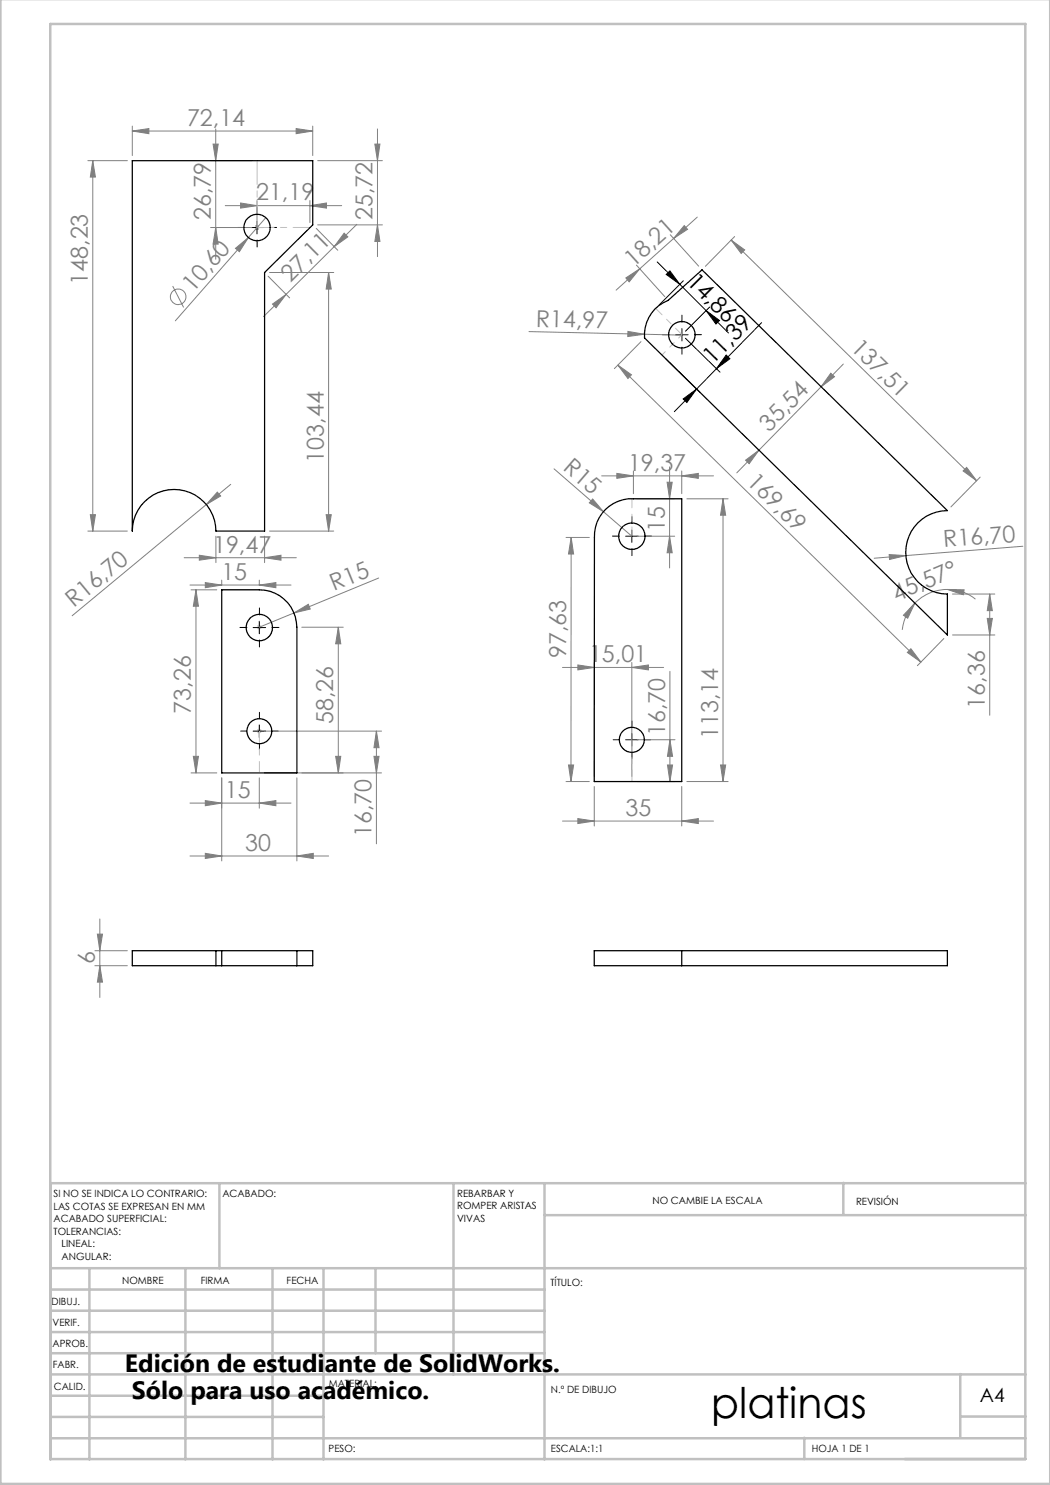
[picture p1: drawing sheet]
<svg xmlns="http://www.w3.org/2000/svg" width="210mm" height="297mm" viewBox="0 0 210 297" stroke-linecap="round" stroke-linejoin="round" font-family="sans-serif">
<g fill="none" stroke="#808080" stroke-width=".2">
<path d="M17.6 32.1h7.9M18.6 32.1v74.1M18.6 32.1l.5 3.3h-1zM26.5 26.2l3.3-.5v1zM26.5 25.2v5.9M26.5 26.2h36M42.1 32.1h8.3M42.6 28.8h1l-.5 3.3zM43.1 25.8v26.1M59.2 25.7l3.3 .5-3.3 .5zM62.5 25.2v5.9M63.5 32.1h13"/>
<path d="M75 28.8h1l-.5 3.3zM75.5 25.8v25.5M34.5 57.2l2.2 4.3M42.1 45.5h8.3M43.1 45.5l.5 3.3h-1zM45 41.1h23.3M47.1 49.7l2.6-2.2-1.8 2.8zM48.1 40.6l3.3 .5-3.3 .5zM49.7 47.5l-14.6 16.7M51.4 40.1v4.4M53.2 43.5l-3.5 4M53.6 55.2l4.3 4.4"/>
<path d="M53.9 54.5h12.8M57.2 58.9l-4.5 4.4M62 41.1l3.3-.5v1zM62 40.1v4.4M63.3 45.7l4.3 4.4M63.5 45h13M65.7 54.5l.6 3.3h-1.1zM65.7 54.5v51.7M66.9 49.3l-9.7 9.6M68.8 46.6l.8 .8-2.7 1.9zM71.4 44.9l-4.5 4.4M75.5 45l.5 3.3h-1z"/>
<path d="M125.2 55.6l2.8-1.8-2.2 2.6zM127.3 53l5.7 6.3M128 53.8l-4.8 4.2M134.1 47l5.6 6.2M134.7 47.7l-6.7 6.1M136.8 45.1l.7 .8-2.8 1.8zM139.5 43.4l-4.8 4.3M146.2 48l49.1 48.2M146.2 48l2.7 2-.7 .7zM146.9 47.3l-5.8 6M54.5 60.8l2.7-1.9-2 2.7zM105.8 66.3l30.5 .7"/>
<path d="M123.6 73l2.7 2-.7 .7zM123.6 73l60.6 59.4M125.6 66.3l3.3 .5-3.3 .5zM128.2 68.3l-5.3 5.4M164.2 77.4l-12.4 12.6M166.2 74.6l.7 .7-2.7 2.1zM168.7 72.8l-4.5 4.6M43.5 98.4l.6 .8-2.9 1.7zM46.1 96.9l-4.9 4M110.8 93.8l9.9 8.5M118.5 99.8l2.2 2.5-2.8-1.7zM120.3 95.2h22.4"/>
<path d="M123.4 94.7l3.3 .5-3.3 .5zM126.7 94.2v4.5M127.4 99.7h7.5M133.4 96.4h1l-.5 3.3zM133.9 93.4v20.2M136.3 95.2l3.4-.5v1zM136.3 94.2v4.5M137.4 99.8h8.2M144.6 99.8l.5 3.2h-1zM144.6 99.8v56.5M149.1 92l2.7-2-2 2.7zM151.8 90l-4.4 4.6"/>
<path d="M192.6 94.2l.7-.7 2 2.7zM196 95.4l-5.8 6M17.6 106.2h7.9M18.1 102.9h1l-.5 3.3zM36.8 111.5h22.5M38 117h20.2M38.2 118h5.2M39.2 118v36.6M39.2 118l.5 3.2h-1zM39.9 111.1l3.3 .4-3.3 .5zM41.1 116.5l3.2 .5-3.2 .5zM41.2 100.9l-26.8 22.3"/>
<path d="M43.2 107.2v5.3M44.3 116v.9M51.9 117l3.3-.5v1zM51.9 116v.9M52.9 111.5l3.3-.4v.9zM52.9 107.2v5.3M53.9 106.2h12.8M65.2 102.9h1.1l-.6 3.3zM75.7 115.6l-16.9 7M113.2 107.5h4.7M114.2 107.5v48.8M114.2 107.5l.5 3.3h-1z"/>
<path d="M120.7 102.3l5.7 4.9M127.4 107.2h7.5M133.9 107.2l.5 3.4h-1zM177.8 110.9l3.4 .2-3.3 .8zM181.2 111.1l-6.4 .6M189.5 117.9l3.3 .1-.1 1zM189.5 117.9a9.1 9.1 0 0 0-6.5 2.7M189.5 117.9h.4a9.1 9.1 0 0 1 5.2 1.9M190.5 118.8h8.5M197.9 118.8v24.2M197.9 118.8l.6 3.3h-1.1zM204.6 109.3l-23.4 1.8"/>
<path d="M58.8 122.6l2.9-1.7 .4 .9zM58.8 122.6l-6.9 2.8M60.4 125.4h8.3M67.7 125.4l.5 3.4h-1.1zM67.7 125.4v29.2M112.5 133.5h20.2M115.6 133l3.3 .5-3.3 .5zM118.9 132.5v22.8M126.4 133.5l3.3-.5v1zM126.4 132.5v22.8M134 134.3v22M182.2 129.7l2 2.7-2.7-1.9z"/>
<path d="M183 120.6l-1.5 3-.8-.6zM183 120.6a9 9 0 0 0-2.6 5.4M188.8 127.7l-5.3 5.4M190.5 127h8.5M197.4 123.7h1.1l-.6 3.3zM38.2 154.6h5.2M38.7 151.3h1l-.5 3.3zM44.3 155.6v16.6M51.9 155.6v6M52.8 154.6h23.5M52.9 146.2h23.4M59.4 155.6v16.6"/>
<path d="M67.1 151.3h1.1l-.5 3.3zM74.8 151.3h1l-.5 3.3zM75.3 146.2l.5 3.3h-1zM75.3 146.2v22.6M113.2 156.3h4.7M113.7 153h1l-.5 3.3zM118.9 157.3v7.9M127.4 148h7.6M127.4 156.3h7.6M133.5 153h1l-.5 3.3zM134 148l.5 3.3h-1zM136.3 157.3v7.9"/>
<path d="M137.4 156.3h8.2M144.1 153h1l-.5 3.3zM38 160.6h20.2M38 171.2h27.7M41.1 160.1l3.2 .5-3.2 .5zM41.1 170.7l3.2 .5-3.2 .5zM51.9 160.6l3.3-.5v1zM59.4 171.2l3.3-.5v1zM112.5 164.2h30.2M115.6 163.7l3.3 .5-3.3 .5zM136.3 164.2l3.4-.5v1zM19 190.1h6.5"/>
<path d="M19 193.1h6.5M19.5 186.8h1l-.5 3.3zM20 183.8v15.7M20 193.1l.5 3.3h-1z"/>
<circle cx="35.6" cy="59.3" r="1.56"/>
</g>
<g fill="none" stroke="#000" stroke-width=".2">
<path d="M50.2 45.5h2.5M51.4 44.3v2.5M131.4 52.4l4.6 4.5M133.2 54.9l.8-.7 2 2.7zM136 56.9l5.2 5.2M136.7 56.2l-4.9 4.8M133.1 71.7l6.9 6.8M135.1 67h2.5M136.4 65.7v2.5M136.6 79.8l2.7-2-1.9 2.7zM137.1 67.7l6.9 6.7M139.3 77.8l-4.4 4.5"/>
<path d="M141.2 62.1l2.7 2-.7 .7zM141.2 62.1l4.5 4.5M141.9 61.4l-4.8 4.8M143.3 73.7l-4 4.1M145.2 71l.8 .8-2.7 1.9zM152.3 64.5l-9 9.2M125.1 107.2h2.5M126.4 106v2.5M50.6 125.5h2.5M51.9 124.2v2.5M50.6 146.2h2.5M51.9 145v2.5"/>
<path d="M125.1 148h2.5M126.4 146.7v2.5"/>
</g>
<path d="M50.9 45.5h1M51 45.2l.8 .7M51.4 45v1M51.8 45.2l-.8 .7M51.4 125.4h1M51.5 125.1l.7 .7M51.9 125v.9M52.2 125.1l-.7 .7M51.4 146.2h1M51.5 145.9l.7 .7M51.9 145.7v1.1M52.2 145.9l-.7 .7" fill="none" stroke="#c0c0c0" stroke-width=".2"/>
<g fill="none" stroke="#000" stroke-width=".2" stroke-dasharray="15.2 1.3 1.3 1.3">
<path d="M48.9 45.5h-1.4M51.4 43v-1.5M51.4 48v1.4M53.9 45.5h1.4M133.9 66.9h-1.4M136.4 64.4v-1.4M136.4 69.4v1.4M138.9 66.9h1.4M123.9 107.2h-1.4M126.4 104.7v-1.4M126.4 109.7v1.4M128.9 107.2h1.4"/>
<path d="M49.4 125.5h-1.4M51.9 123v-1.4M51.9 128v1.4M54.4 125.5h1.4M49.4 146.2h-1.3M51.9 143.7v-1.2M51.9 148.7v1.3M54.4 146.2h1.2M123.9 147.9h-1.3M126.4 145.4v-1.2M126.4 150.4v1.3M128.9 147.9h1.2"/>
</g>
<path d="M51.4 45.5v-13.4" fill="none" stroke="#c0c0c0" stroke-width=".2" stroke-dasharray="15.2 1.3 1.3 1.3" stroke-dashoffset="10.4"/>
<path d="M51.4 45.5h10.6" fill="none" stroke="#c0c0c0" stroke-width=".2" stroke-dasharray="15.2 1.3 1.3 1.3" stroke-dashoffset="11.8"/>
<path d="M51.9 146.2v8.4M126.4 147.9v8.4" fill="none" stroke="#c0c0c0" stroke-width=".2" stroke-dasharray="15.2 1.3 1.3 1.3" stroke-dashoffset="13"/>
<path d="M136.4 66.9l-4 4.1" fill="none" stroke="#c0c0c0" stroke-width=".2" stroke-dasharray="15.2 1.3 1.3 1.3" stroke-dashoffset="14.3"/>
<path d="M136.4 66.9l-5.3-5.2M126.4 107.2v-7.5" fill="none" stroke="#c0c0c0" stroke-width=".2" stroke-dasharray="15.2 1.3 1.3 1.3" stroke-dashoffset="13.4"/>
<g fill="none" stroke="#c0c0c0" stroke-width=".5">
<path d="M.1 -.1v296.9h209.9v-296.9M10.1 4.8h195v287h-195zM43.9 236.6v17M90.7 236.6v38.3M108.9 236.6v55.3M168.7 236.6v6.3M205.1 236.6h-195v55.3M10.1 253.6h195M10.1 257.9h98.8M17.9 253.6v38.3M37.1 253.6v38.3M54.5 253.6v38.3"/>
<path d="M64.7 253.6v38.3M75.1 253.6v17M108.9 243h96.2M10.1 270.6h98.8M10.1 266.4h98.8M10.1 262.1h98.8M10.1 279.1h54.6M10.1 274.9h195M192.1 274.8v12.7M10.1 287.7h195M10.1 283.4h54.6M160.9 287.5v4.3"/>
<path d="M192.1 283.3h13"/>
</g>
<g fill="#000">
<path d="M141.2 62.1l2.7 2-.7 .7zM133.2 54.9l.8-.7 2 2.7z"/>
<path d="M145.2 71l.8 .8-2.7 1.9zM136.6 79.8l2.7-2-1.9 2.7z"/>
</g>
<g fill="#808080">
<path d="M118.5 99.8l2.2 2.5-2.8-1.7z"/>
<path d="M125.6 66.3l3.3 .5-3.3 .5z"/>
<path d="M177.8 110.9l3.4 .2-3.3 .8z"/>
<path d="M58.8 122.6l2.9-1.7 .4 .9z"/>
<path d="M43.5 98.4l.6 .8-2.9 1.7z"/>
<path d="M47.1 49.7l2.6-2.2-1.8 2.8z"/>
<path d="M51.9 160.6l3.3-.5v1zM41.1 160.1l3.2 .5-3.2 .5zM126.4 133.5l3.3-.5v1zM115.6 133l3.3 .5-3.3 .5z"/>
<path d="M48.1 40.6l3.3 .5-3.3 .5zM62 41.1l3.3-.5v1z"/>
<path d="M43.1 45.5l.5 3.3h-1zM42.6 28.8h1l-.5 3.3z"/>
<path d="M133.9 107.2l.5 3.4h-1zM133.4 96.4h1l-.5 3.3z"/>
<path d="M75.3 146.2l.5 3.3h-1zM74.8 151.3h1l-.5 3.3zM134 148l.5 3.3h-1zM133.5 153h1l-.5 3.3z"/>
<path d="M59.2 25.7l3.3 .5-3.3 .5zM26.5 26.2l3.3-.5v1zM51.9 117l3.3-.5v1zM41.1 116.5l3.2 .5-3.2 .5zM136.3 95.2l3.4-.5v1zM123.4 94.7l3.3 .5-3.3 .5z"/>
<path d="M39.9 111.1l3.3 .4-3.3 .5zM52.9 111.5l3.3-.4v.9zM41.1 170.7l3.2 .5-3.2 .5zM59.4 171.2l3.3-.5v1zM115.6 163.7l3.3 .5-3.3 .5zM136.3 164.2l3.4-.5v1z"/>
<path d="M189.5 117.9l3.3 .1-.1 1zM183 120.6l-1.5 3-.8-.6z"/>
<path d="M136.8 45.1l.7 .8-2.8 1.8zM125.2 55.6l2.8-1.8-2.2 2.6z"/>
<path d="M54.5 60.8l2.7-1.9-2 2.7zM68.8 46.6l.8 .8-2.7 1.9z"/>
<path d="M166.2 74.6l.7 .7-2.7 2.1zM149.1 92l2.7-2-2 2.7z"/>
<path d="M113.7 153h1l-.5 3.3zM114.2 107.5l.5 3.3h-1z"/>
<path d="M65.2 102.9h1.1l-.6 3.3zM65.7 54.5l.6 3.3h-1.1zM75.5 45l.5 3.3h-1zM75 28.8h1l-.5 3.3zM67.1 151.3h1.1l-.5 3.3zM67.7 125.4l.5 3.4h-1.1zM144.1 153h1l-.5 3.3zM144.6 99.8l.5 3.2h-1z"/>
<path d="M18.6 32.1l.5 3.3h-1zM18.1 102.9h1l-.5 3.3zM39.2 118l.5 3.2h-1zM38.7 151.3h1l-.5 3.3zM197.9 118.8l.6 3.3h-1.1zM197.4 123.7h1.1l-.6 3.3zM19.5 186.8h1l-.5 3.3zM20 193.1l.5 3.3h-1z"/>
<path d="M146.2 48l2.7 2-.7 .7zM192.6 94.2l.7-.7 2 2.7z"/>
<path d="M123.6 73l2.7 2-.7 .7zM182.2 129.7l2 2.7-2.7-1.9z"/>
</g>
<g fill="none" stroke="#000" stroke-width=".25">
<path d="M26.5 32.1h36v12.9l-9.6 9.5v51.7h-9.7a8.4 8.4 0 0 0-8.4-8.3 8.4 8.4 0 0 0-8.3 8.3zM131 61.8l.8-.7 1.8-1 6.8-6.1 49.1 48.1a8.3 8.3 0 0 0-8.3 8.4 8.3 8.3 0 0 0 8.3 8.3v8.2l-60.6-59.4a7.6 7.6 0 0 1 2.1-5.8zM44.3 118h7.6a7.5 7.5 0 0 1 7.5 7.4v29.2h-15.1zM121.1 101.9a7.5 7.5 0 0 1 5.6-2.1h9.6v56.5h-17.4v-48.8a7.4 7.4 0 0 1 2.2-5.6zM43.2 190.1h-16.7v3h16.7M43.2 190.1h19.3v3h-19.3M43.2 190.1v3M44.3 190.1v3M59.4 190.1v3M118.9 190.1h70.6v3h-70.6zM136.3 190.1v3"/>
<circle cx="51.4" cy="45.5" r="2.64"/>
<circle cx="136.4" cy="67" r="2.65"/>
<circle cx="126.4" cy="107.2" r="2.64"/>
<circle cx="51.9" cy="125.5" r="2.64"/>
<circle cx="51.9" cy="146.2" r="2.5"/>
<circle cx="126.4" cy="148" r="2.5"/>
</g>
<text font-size="8.5" x="142.2" y="283.5">platinas</text>
<g font-size="5">
<text x="25" y="274.4">Edición de estudiante de SolidWorks.</text>
<text x="26.4" y="279.9">Sólo para uso académico.</text>
</g>
<g font-size="4.7" fill="#808080">
<text x="37.4" y="25.2">72,14</text>
<text x="51.2" y="40.1">21,19</text>
<text x="42.1" y="44" transform="rotate(-90 42.1 44)">26,79</text>
<text x="74.5" y="44" transform="rotate(-90 74.5 44)">25,72</text>
<text x="126.7" y="53.5" transform="rotate(-42 126.7 53.5)">18,21</text>
<text x="17.6" y="56.9" transform="rotate(-90 17.6 56.9)">148,23</text>
<text x="38.6" y="58.5" transform="rotate(-49 38.6 58.5)">10,60</text>
<text x="58.1" y="56.5" transform="rotate(-45 58.1 56.5)">27,11</text>
<text x="107.1" y="65.3" transform="rotate(1 107.1 65.3)">R14,97</text>
<text x="169.9" y="69.8" transform="rotate(44 169.9 69.8)">137,51</text>
<text x="153.8" y="86.5" transform="rotate(-46 153.8 86.5)">35,54</text>
<text x="64.7" y="92.5" transform="rotate(-90 64.7 92.5)">103,44</text>
<text x="112.4" y="93.9" transform="rotate(41 112.4 93.9)">R15</text>
<text x="125.6" y="94.1">19,37</text>
<text x="149.2" y="96.7" transform="rotate(44 149.2 96.7)">169,69</text>
<text x="132.9" y="106.5" transform="rotate(-90 132.9 106.5)">15</text>
<text x="42.6" y="110.5">19,47</text>
<text x="188.8" y="109.5" transform="rotate(-5 188.8 109.5)">R16,70</text>
<text x="44.3" y="116">15</text>
<text x="66.8" y="118.2" transform="rotate(-22 66.8 118.2)">R15</text>
<text x="14.8" y="121.5" transform="rotate(-40 14.8 121.5)">R16,70</text>
<text x="179.3" y="120.3" transform="rotate(-23 179.3 120.3)">45,57°</text>
<text x="113.2" y="131.6" transform="rotate(-90 113.2 131.6)">97,63</text>
<text x="117.8" y="132.5">15,01</text>
<text x="38.2" y="142.7" transform="rotate(-90 38.2 142.7)">73,26</text>
<text x="197" y="141.7" transform="rotate(-90 197 141.7)">16,36</text>
<text x="66.7" y="144.8" transform="rotate(-90 66.7 144.8)">58,26</text>
<text x="133" y="147.2" transform="rotate(-90 133 147.2)">16,70</text>
<text x="143.6" y="147.8" transform="rotate(-90 143.6 147.8)">113,14</text>
<text x="45" y="159.6">15</text>
<text x="74.3" y="167.5" transform="rotate(-90 74.3 167.5)">16,70</text>
<text x="125.1" y="163.2">35</text>
<text x="49.1" y="170.2">30</text>
<text x="19" y="192.7" transform="rotate(-90 19 192.7)">6</text>
</g>
<g font-size="4.7">
<text x="137.1" y="56.6" transform="rotate(45 137.1 56.6)">14,86</text>
<text x="142.6" y="73" transform="rotate(-46 142.6 73)">11,39</text>
</g>
<text font-size="3.9" x="196" y="280.4">A4</text>
<g font-size="2">
<text x="10.7" y="239.5">SI NO SE INDICA LO CONTRARIO:</text>
<text x="44.5" y="239.5">ACABADO:</text>
<text x="91.4" y="239.4">REBARBAR Y</text>
<text x="10.7" y="242">LAS COTAS SE EXPRESAN EN MM</text>
<text x="10.7" y="244.5">ACABADO SUPERFICIAL:</text>
<text x="91.4" y="241.9">ROMPER ARISTAS</text>
<text x="91.4" y="244.4">VIVAS</text>
<text x="130.5" y="240.8">NO CAMBIE LA ESCALA</text>
<text x="171.2" y="241">REVISIÓN</text>
<text x="10.7" y="247">TOLERANCIAS:</text>
<text x="12.3" y="249.5">LINEAL:</text>
<text x="12.3" y="252">ANGULAR:</text>
<text x="24.4" y="256.9">NOMBRE</text>
<text x="40.1" y="256.8">FIRMA</text>
<text x="57.3" y="256.8">FECHA</text>
<text x="110.1" y="257.1">TÍTULO:</text>
<text x="10.3" y="260.9">DIBUJ.</text>
<text x="10.5" y="269.3">APROB.</text>
<text x="10.5" y="265.2">VERIF.</text>
<text x="10.6" y="273.6">FABR.</text>
<text x="10.8" y="278">CALID.</text>
<text x="65.8" y="277.4">MATERIAL:</text>
<text x="110.2" y="278.5">N.º DE DIBUJO</text>
<text x="65.7" y="290.4">PESO:</text>
<text x="110.2" y="290.5">ESCALA:1:1</text>
<text x="162.4" y="290.4">HOJA 1 DE 1</text>
</g>
</svg>
